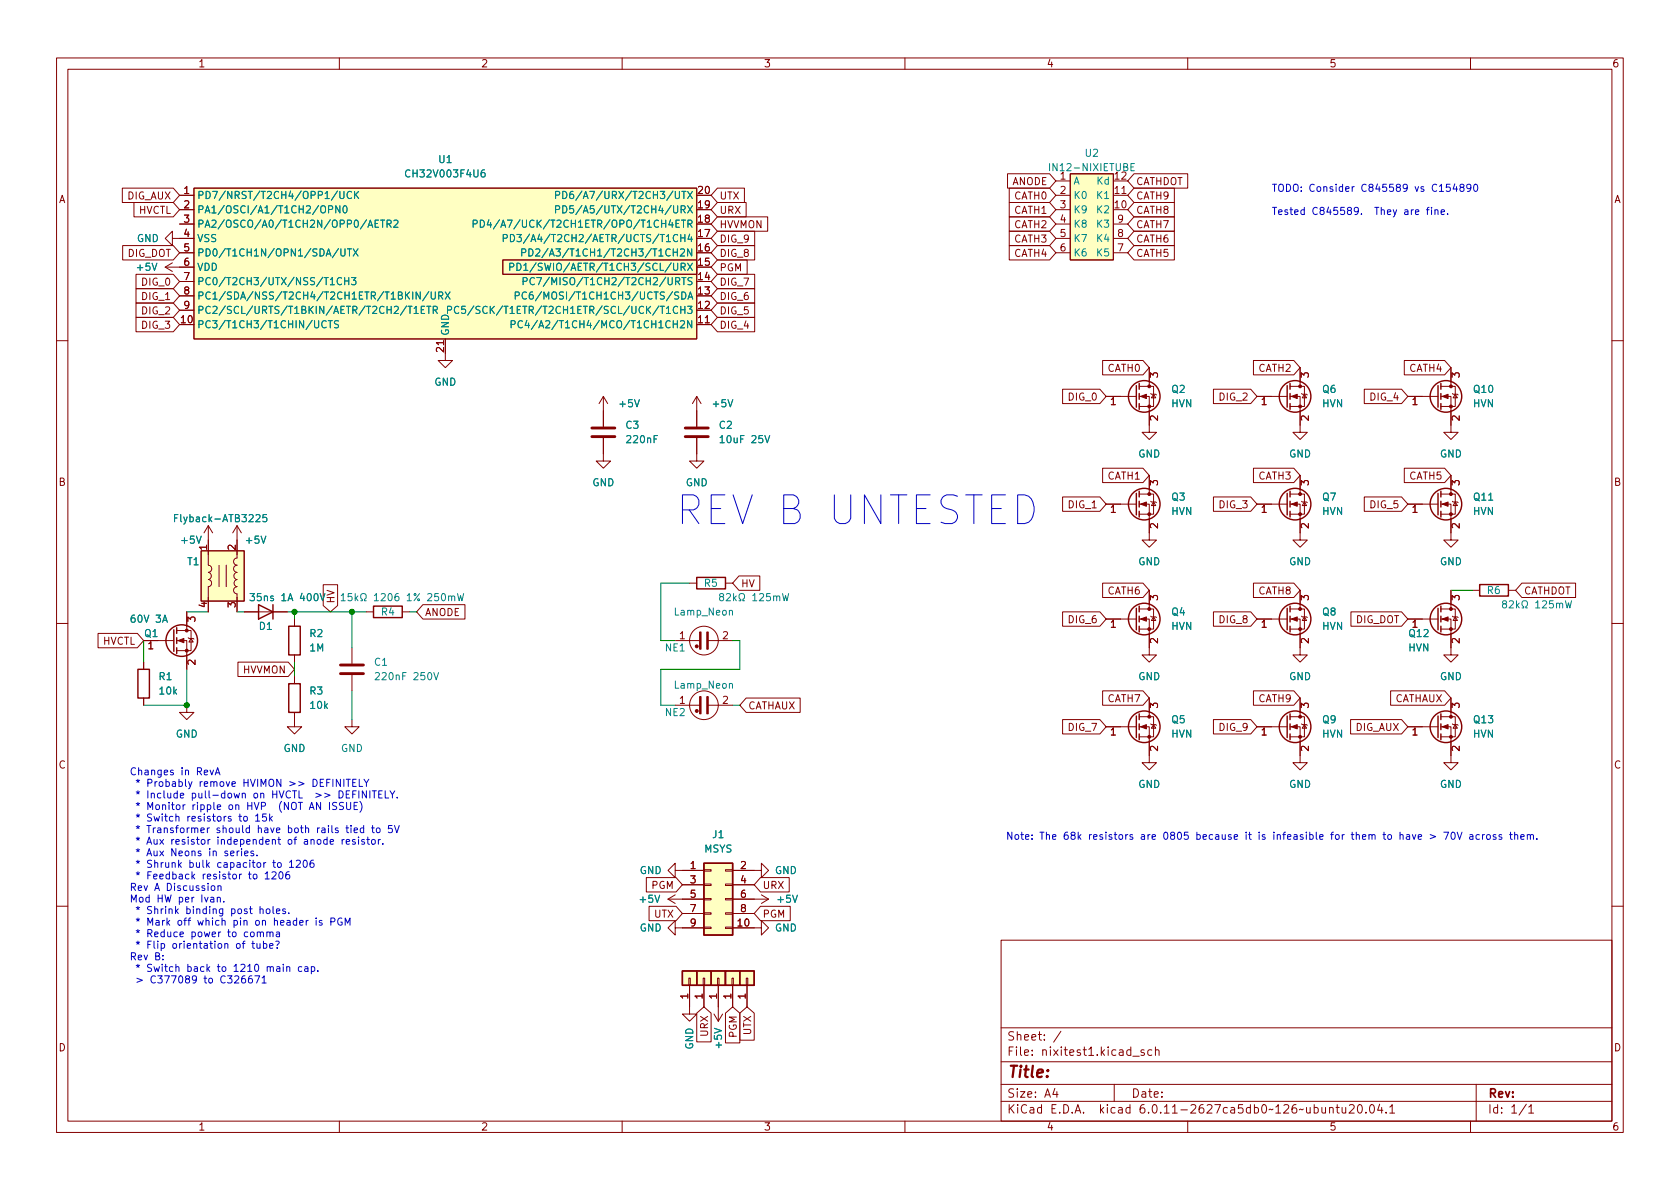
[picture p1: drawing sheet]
<svg xmlns="http://www.w3.org/2000/svg" width="297mm" height="210mm" viewBox="0 0 297 210" stroke-linecap="round" stroke-linejoin="round" font-family="sans-serif">
<g fill="none" stroke="#840000" stroke-width=".18">
<path d="M10 10.2h277v190.1h-277zM12 12.2h273v186.1h-273zM60 10.2v2M110 10.2v2M160 10.2v2M210 10.2v2M260 10.2v2M21.6 33.3h9l1.1 1.2-1.1 1.3h-9zM23.7 35.8h6.9l1.1 1.3-1.1 1.2h-6.9zM31.7 34.5h2.6M31.7 39.6h2.6M31.7 37.1h2.6"/>
<path d="M34.3 33.3h88.9v26.6h-88.9zM123.2 34.5h2.5M123.2 39.6h2.5M123.2 37.1h2.5M126.8 33.3h4.8v2.5h-4.8l-1.1-1.3zM126.8 38.3h8.9v2.6h-8.9l-1.1-1.3zM126.8 35.8h5.1v2.5h-5.1l-1.1-1.2zM178.1 30.7h7.5l1.1 1.3-1.1 1.3h-7.5zM178.4 38.3h7.2l1.1 1.3-1.1 1.3h-7.2zM178.4 35.8h7.2l1.1 1.3-1.1 1.2h-7.2zM178.4 33.3h7.2l1.1 1.2-1.1 1.3h-7.2zM186.7 34.5h2.5"/>
<path d="M186.7 39.6h2.5M186.7 37.1h2.5M186.7 32h2.5M189.2 30.7h7.6v15.3h-7.6zM196.8 34.5h2.6M196.8 39.6h2.6M196.8 37.1h2.6M196.8 32h2.6M198.4 34.2h.7M200.5 35.8h7.1v2.5h-7.1l-1.1-1.2zM200.5 38.3h7.1v2.6h-7.1l-1.1-1.3zM200.5 30.7h9.5v2.6h-9.5l-1.1-1.3z"/>
<path d="M200.5 33.3h7.1v2.5h-7.1l-1.1-1.3zM21.7 43.4h8.9l1.1 1.3-1.1 1.3h-8.9zM24 56.1h6.6l1.1 1.3-1.1 1.3h-6.6zM24 51h6.6l1.1 1.3-1.1 1.3h-6.6zM24 53.6h6.6l1.1 1.3-1.1 1.2h-6.6zM24 48.5h6.6l1.1 1.3-1.1 1.2h-6.6zM29.2 47.2h5.1M29.2 47.2l1.3 .8M30.5 42.2v-1.3l-1.3 1.3 1.3 1.2v-1.2h3.8M30.5 46.5l-1.3 .7M31.7 57.4h2.6M31.7 54.9h2.6"/>
<path d="M31.7 52.3h2.6M31.7 49.8h2.6M31.7 44.7h2.6M78.7 59.9v3.8h1.3l-1.3 1.3-1.2-1.3h1.2M88.9 46h34.3v2.5h-34.3zM123.2 57.4h2.5M123.2 54.9h2.5M123.2 52.3h2.5M123.2 49.8h2.5M123.2 47.2h2.5M123.2 44.7h2.5M123.2 42.2h2.5"/>
<path d="M124.7 57.1h.7M126.8 53.6h6.6v2.5h-6.6l-1.1-1.2zM126.8 46h5.3v2.5h-5.3l-1.1-1.3zM126.8 43.4h6.6v2.6h-6.6l-1.1-1.3zM126.8 51h6.6v2.6h-6.6l-1.1-1.3zM126.8 40.9h6.6v2.5h-6.6l-1.1-1.2zM126.8 56.1h6.6v2.6h-6.6l-1.1-1.3zM126.8 48.5h6.6v2.5h-6.6l-1.1-1.2zM178.4 40.9h7.2l1.1 1.3-1.1 1.2h-7.2zM178.4 43.4h7.2l1.1 1.3-1.1 1.3h-7.2zM186.7 44.7h2.5M186.7 42.2h2.5"/>
<path d="M196.8 44.7h2.6M196.8 42.2h2.6M200.5 43.4h7.1v2.6h-7.1l-1.1-1.3zM200.5 40.9h7.1v2.5h-7.1l-1.1-1.2zM10 60.2h2M78.4 60.2v.8M106.7 77.5v4h1.2l-1.2 1.3-1.3-1.3h1.3M106.7 70.1v5.3M106.7 70.1l-.8 1.3M106.7 70.1l.7 1.3M123.2 77.5v4h1.3l-1.3 1.3-1.3-1.3h1.3M123.2 70.1v5.3"/>
<path d="M123.2 70.1l-.8 1.3M123.2 70.1l.8 1.3M187.9 68.8h6.6l1.1 1.3-1.1 1.3h-6.6zM195 63.7h7.1l1.1 1.3-1.1 1.3h-7.1zM195.6 70.1h5.3M196.5 70.7l.3-.4v1.3M201.4 70.1h1.8v6.3h1.3l-1.3 1.3-1.3-1.3h1.3M201.4 68.3h2.6v3.6h-2.6M203.2 65v3.3M203.4 66.7v-.8l.5 .4 .1-.3h.5l.2 .2-.2 .5M203.5 69.6l.1 .1h.7l.2 .1M204 69.7l.3 .7h-.7z"/>
<path d="M204.7 73.5v.8l-.9-.8-.4 .3 .1 .5M214.5 68.8h6.6l1.1 1.3-1.1 1.3h-6.6zM221.6 63.7h7.2l1.1 1.3-1.1 1.3h-7.2zM222.2 70.1h5.4M223.2 70.7l.3-.4v1.3M228.1 70.1h1.8v6.3h1.2l-1.2 1.3-1.3-1.3h1.3M228.1 68.3h2.5v3.6h-2.5M229.9 65v3.3M230.1 66.7v-.8l.4 .4 .2-.3h.5l.1 .2-.1 .5M230.1 69.6l.2 .1h.7l.1 .1M230.6 69.7l.4 .7h-.7zM231.3 73.5v.8l-.9-.8-.3 .3 .1 .5"/>
<path d="M241.2 68.8h6.6l1.1 1.3-1.1 1.3h-6.6zM248.3 63.7h7.1l1.1 1.3-1.1 1.3h-7.1zM248.9 70.1h5.4M249.8 70.7l.4-.4v1.3M254.8 70.1h1.7v6.3h1.3l-1.3 1.3-1.2-1.3h1.2M254.8 68.3h2.5v3.6h-2.5M256.5 65v3.3M256.7 66.7v-.8l.5 .4 .1-.3h.6l.1 .2-.1 .5M256.8 69.6l.1 .1h.8l.1 .1M257.3 69.7l.4 .7h-.8zM258 73.5v.8l-.9-.8-.4 .3 .2 .5M285 60.2h2"/>
<path d="M35.6 97.4h7.6v8.9h-7.6zM36.8 93v6.9a.64 .64 0 0 1 .6 .7 .64 .64 0 0 1-.6 .6 .64 .64 0 0 1 .6 .6 .64 .64 0 0 1-.6 .7 .64 .64 0 0 1 .6 .6 .64 .64 0 0 1-.6 .7v4.4M36.8 93l-.7 1.2M36.8 93l.8 1.2M38.7 99.9v3.9M40 99.9v3.9M41.9 93v5.7a.64 .64 0 0 0-.6 .6 .64 .64 0 0 0 .6 .6 .64 .64 0 0 0-.6 .7 .64 .64 0 0 0 .6 .6 .64 .64 0 0 0-.6 .6 .64 .64 0 0 0 .6 .7 .65 .65 0 0 0-.5 .6 .65 .65 0 0 0 .5 .7 .64 .64 0 0 0-.6 .6 .64 .64 0 0 0 .6 .6v3.2M41.9 93l-.8 1.2M41.9 93l.8 1.2M187.9 87.9h6.6l1.1 1.2-1.1 1.3h-6.6zM195 82.8h7.1l1.1 1.3-1.1 1.2h-7.1zM195.6 89.1h5.3"/>
<path d="M196.5 89.7l.3-.4v1.3M201.4 89.1h1.8v6.4h1.3l-1.3 1.3-1.3-1.3h1.3M201.4 87.4h2.6v3.5h-2.6M203.2 84.1v3.3M203.4 85.8v-.8l.5 .4 .1-.4h.5l.2 .2-.2 .6M203.5 88.6l.1 .2h.7l.2 .1M204 88.8l.3 .6h-.7zM204.7 92.6v.8l-.9-.8-.4 .2 .1 .5M214.5 87.9h6.6l1.1 1.2-1.1 1.3h-6.6zM221.6 82.8h7.2l1.1 1.3-1.1 1.2h-7.2zM222.2 89.1h5.4M223.2 89.7l.3-.4v1.3"/>
<path d="M228.1 89.1h1.8v6.4h1.2l-1.2 1.3-1.3-1.3h1.3M228.1 87.4h2.5v3.5h-2.5M229.9 84.1v3.3M230.1 85.8v-.8l.4 .4 .2-.4h.5l.1 .2-.1 .6M230.1 88.6l.2 .2h.7l.1 .1M230.6 88.8l.4 .6h-.7zM231.3 92.6v.8l-.9-.8-.3 .2 .1 .5M241.2 87.9h6.6l1.1 1.2-1.1 1.3h-6.6zM248.3 82.8h7.1l1.1 1.3-1.1 1.2h-7.1zM248.9 89.1h5.4M249.8 89.7l.4-.4v1.3M254.8 89.1h1.7v6.4h1.3l-1.3 1.3-1.2-1.3h1.2"/>
<path d="M254.8 87.4h2.5v3.5h-2.5M256.5 84.1v3.3M256.7 85.8v-.8l.5 .4 .1-.4h.6l.1 .2-.1 .6M256.8 88.6l.1 .2h.8l.1 .1M257.3 88.8l.4 .6h-.8zM258 92.6v.8l-.9-.8-.4 .2 .2 .5M10 110.2h2M17.3 112h7l1.1 1.3-1.1 1.2h-7zM25.4 117.1v1.3M26.3 113.8l.4-.3v1.2M27.9 113.3h2.8M31.2 113.3h1.8v5.1"/>
<path d="M31.2 111.5h2.6v3.6h-2.6M33 108.2v3.3M33.2 109.9v-.8l.5 .4 .1-.3h.6l.1 .1-.1 .6M33.3 112.8l.1 .1h.8l.1 .1M33.8 112.9l.4 .6h-.8zM34.5 116.7v.8l-.9-.8-.4 .3 .1 .5M42.1 117.1h8.9l1.1 1.3-1.1 1.2h-8.9zM43.2 108.2h7.6M52.1 109.5v1.2M52.1 115.8v1.3M52.1 119.6v1.3M57.1 103.4h2.6v3.7l-1.3 1.1-1.3-1.1z"/>
<path d="M62.2 114.5v2.8M62.2 119.4v2.8M64.8 108.2h1.2M71.1 108.2h1.3M74.8 106.9h7.4v2.6h-7.4l-1.1-1.3zM119.4 113.3h4.3M121.9 103.1h1.3M125.2 113.3h4.3M128.3 103.1h1.2M130.7 101.8h3.6v2.6h-3.6l-1.2-1.3zM187.9 108.2h6.6l1.1 1.3-1.1 1.2h-6.6zM195 103.1h7.1l1.1 1.3-1.1 1.3h-7.1z"/>
<path d="M195.6 109.5h5.3M196.5 110l.3-.3v1.2M201.4 109.5h1.8v6.3h1.3l-1.3 1.3-1.3-1.3h1.3M201.4 107.7h2.6v3.5h-2.6M203.2 104.4v3.3M203.4 106.1v-.8l.5 .4 .1-.3h.5l.2 .1-.2 .6M203.5 109l.1 .1h.7l.2 .1M204 109.1l.3 .6h-.7zM204.7 112.9v.8l-.9-.8-.4 .3 .1 .4M214.5 108.2h6.6l1.1 1.3-1.1 1.2h-6.6zM221.6 103.1h7.2l1.1 1.3-1.1 1.3h-7.2zM222.2 109.5h5.4"/>
<path d="M223.2 110l.3-.3v1.2M228.1 109.5h1.8v6.3h1.2l-1.2 1.3-1.3-1.3h1.3M228.1 107.7h2.5v3.5h-2.5M229.9 104.4v3.3M230.1 106.1v-.8l.4 .4 .2-.3h.5l.1 .1-.1 .6M230.1 109l.2 .1h.7l.1 .1M230.6 109.1l.4 .6h-.7zM231.3 112.9v.8l-.9-.8-.3 .3 .1 .4M238.9 108.2h8.9l1.1 1.3-1.1 1.2h-8.9zM248.9 109.5h5.4M249.8 110l.4-.3v1.2M254.8 109.5h1.7v6.3h1.3l-1.3 1.3-1.2-1.3h1.2"/>
<path d="M254.8 107.7h2.5v3.5h-2.5M256.5 104.4v3.3M256.7 106.1v-.8l.5 .4 .1-.3h.6l.1 .1-.1 .6M256.8 109l.1 .1h.8l.1 .1M257.3 109.1l.4 .6h-.8zM258 112.9v.8l-.9-.8-.4 .3 .2 .4M260.3 104.4h1.3M266.7 104.4h1.3M269.1 103.1h9.5v2.6h-9.5l-1.1-1.3zM285 110.2h2M25.4 123.4v1.3M33 124.7v1.3h1.3l-1.3 1.2-1.3-1.2h1.3"/>
<path d="M52.1 126v2.5h1.2l-1.2 1.3-1.3-1.3h1.3M62.2 127.2v1.3h1.3l-1.3 1.3-1.2-1.3h1.2M119.4 124.7h4.3M125.2 124.7h4.3M131.9 123.4h9.6v2.6h-9.6l-1.1-1.3zM187.9 127.2h6.6l1.1 1.3-1.1 1.3h-6.6zM195 122.2h7.1l1.1 1.2-1.1 1.3h-7.1zM195.6 128.5h5.3M196.5 129.1l.3-.4v1.3M201.4 128.5h1.8v6.4h1.3l-1.3 1.2-1.3-1.2h1.3M201.4 126.7h2.6v3.6h-2.6M203.2 123.4v3.3"/>
<path d="M203.4 125.1v-.8l.5 .5 .1-.4h.5l.2 .2-.2 .5M203.5 128l.1 .1h.7l.2 .2M204 128.1l.3 .7h-.7zM204.7 132v.8l-.9-.8-.4 .2 .1 .5M214.5 127.2h6.6l1.1 1.3-1.1 1.3h-6.6zM221.6 122.2h7.2l1.1 1.2-1.1 1.3h-7.2zM222.2 128.5h5.4M223.2 129.1l.3-.4v1.3M228.1 128.5h1.8v6.4h1.2l-1.2 1.2-1.3-1.2h1.3M228.1 126.7h2.5v3.6h-2.5M229.9 123.4v3.3M230.1 125.1v-.8l.4 .5 .2-.4h.5l.1 .2-.1 .5"/>
<path d="M230.1 128l.2 .1h.7l.1 .2M230.6 128.1l.4 .7h-.7zM231.3 132v.8l-.9-.8-.3 .2 .1 .5M238.8 127.2h9l1.1 1.3-1.1 1.3h-9zM245.9 122.2h9.5l1.1 1.2-1.1 1.3h-9.5zM248.9 128.5h5.4M249.8 129.1l.4-.4v1.3M254.8 128.5h1.7v6.4h1.3l-1.3 1.2-1.2-1.2h1.2M254.8 126.7h2.5v3.6h-2.5M256.5 123.4v3.3M256.7 125.1v-.8l.5 .5 .1-.4h.6l.1 .2-.1 .5M256.8 128l.1 .1h.8l.1 .2"/>
<path d="M257.3 128.1l.4 .7h-.8zM258 132v.8l-.9-.8-.4 .2 .2 .5M114.3 155.2h5.2l1.1 1.3-1.1 1.2h-5.2zM118.1 159h6.4M118.1 159l1.3 .8M119.4 153.9v-1.3l-1.3 1.3 1.3 1.3v-1.3h5.1M119.4 158.2l-1.3 .8M120.6 156.5h3.9M124.5 158.9h1.2v.2h-1.2zM124.5 156.3h1.2v.3h-1.2zM124.5 153.8h1.2v.2h-1.2zM128.3 158.9h1.2v.2h-1.2z"/>
<path d="M128.3 156.3h1.2v.3h-1.2zM128.3 153.8h1.2v.2h-1.2zM129.5 153.9h5.1v-1.3l1.3 1.3-1.3 1.3v-1.3M129.5 159h6.4M129.5 156.5h3.8M134.5 155.2h5v2.5h-5l-1.2-1.2zM134.6 158.2l1.3 .8M135.9 159l-1.3 .8M10 160.2h2M114.8 160.3h4.7l1.1 1.2-1.1 1.3h-4.7zM119.4 164.1v-1.3l-1.3 1.3 1.3 1.2v-1.2h5.1M120.6 161.5h3.9"/>
<path d="M121.8 173h.2v1.2h-.2zM121.9 174.2v5.1h1.3l-1.3 1.3-1.3-1.3h1.3M123.2 179.2l1.3-1.2 1.2 1.2v5h-2.5zM124.3 173h.3v1.2h-.3zM124.5 164h1.2v.2h-1.2zM124.5 161.4h1.2v.3h-1.2zM124.5 174.2v3.8M126.2 179.3l.8 1.3M126.9 173h.2v1.2h-.2zM127 174.2v6.4M127.8 179.3l-.8 1.3M128.3 179.2l1.2-1.2 1.3 1.2v5.2h-2.5z"/>
<path d="M128.3 164h1.2v.2h-1.2zM128.3 161.4h1.2v.3h-1.2zM129.4 173h.3v1.2h-.3zM129.5 164.1h5.1v-1.3l1.3 1.3-1.3 1.2v-1.2M129.5 174.2v3.8M129.5 161.5h3.8M130.8 179.2l1.3-1.2 1.3 1.2v4.7h-2.6zM132 173h.2v1.2h-.2zM132.1 174.2v3.8M134.5 160.3h5.2v2.5h-5.2l-1.2-1.3zM177 166.3h108v32h-108zM285 160.2h2"/>
<path d="M60 198.3v2M110 198.3v2M160 198.3v2M177 194.8h108M177 191.8h108M177 187.8h108M177 181.8h108M182.5 186.5v.1M182.5 185.7v.1M184.6 183.8v.1M184.6 183v.1M187.6 182.4l-1.3 1.9"/>
<path d="M197 191.8v3M203.6 185.7l-.4-.1-.3 .3v.4l.2 .3h.5M204.3 185.8l.2-.2 .4 .1v.9M204.3 185.1v1.5M210 198.3v2M238.6 195.5l.5-.2 .3 .2v.3l-.9 1h.9M240.2 195.4l.2-.1a.81 .81 0 0 1 .5 .7 .81 .81 0 0 1-.3 .8h-.1a.81 .81 0 0 1-.6-.6 .81 .81 0 0 1 .3-.8zM241.5 196.7v.1M242.4 195.4l.1-.1a.81 .81 0 0 1 .6 .7 .81 .81 0 0 1-.3 .8h-.2a.81 .81 0 0 1-.5-.6 .81 .81 0 0 1 .3-.8zM243.9 195.3l-.3 1h.9M244.3 195.8v1M245.1 196.7v.1"/>
<path d="M245.7 195.8l.4-.5v1.5M245.7 196.8h.9M260 198.3v2M261 191.8v6.5M270.3 195.8l.4-.5v1.5M270.3 196.8h.9"/>
<circle cx="124.5" cy="113.3" r="2.54"/>
<circle cx="124.5" cy="124.7" r="2.54"/>
</g>
<g fill="none" stroke="#008484" stroke-width=".18">
<path d="M58.1 37h.6l.1-.2v-.3l-.7-.1v1.3M60.1 33.8v1.1l.2 .2h.4l.1-.2v-1.1M60.1 36.4v1.3l-.7-1.3v1.3M60.8 36.5l.1-.1a.68 .68 0 0 1 .5 .6 .68 .68 0 0 1-.5 .7l-.1-.2-.2-.3zM62.1 34a.6 .6 0 0 0-.8 .4 .6 .6 0 0 0 .6 .7l.2-.1M62.7 33.8v1.3M62.9 34.4l.5 .7M63.4 33.8l-.7 .8M66.3 39.5h.4M66.9 38.9h-.6v1.3h.6M67.3 38.9h.7M67.7 38.9v1.3"/>
<path d="M68.4 39.6l.6-.1 .2-.2-.1-.3-.7-.1v1.3M68.7 39.6l.5 .6M69.6 39l.5-.1 .3 .4-.8 .9h.8M85.7 30l-.4 .1a.86 .86 0 0 0 0 1.2l.4-.1 .1-.4-.3-.3-.3 .1-.1 .2M118.6 38.9l-.3 .9h.7M118.9 39.3v.9M119 33.8l-1.1 1.6M119.1 36.4v1l.2 .3 .4-.1 .1-.2v-1M119.4 33.8v1.1l.2 .2h.4l.1-.2v-1.1M119.5 39.5h.4M120.1 38.9h-.6v1.3h.6M120.4 37h.6l.2-.2-.1-.3-.7-.1v1.3"/>
<path d="M120.5 38.9h.7M120.5 33.8h.8M120.7 37l.5 .7M120.9 38.9v1.3M120.9 33.8v1.3M121.6 36.4l.8 1.3M121.6 33.8l.8 1.3M121.6 39.6l.6-.1 .2-.2-.1-.3-.7-.1v1.3M121.9 39.6l.5 .6M122.4 36.4l-.8 1.3M122.4 33.8l-.8 1.3M198.7 29.5h.5l.2-.2-.1-.3-.6-.1v1.3h.5l.2-.1v-.3l-.3-.3"/>
<path d="M200 29.5h.4M200.6 28.9h-.6v1.3h.6M26.9 46.5l.4 1.3 .4-1.3M57.7 56.8a.6 .6 0 0 0-.9 .4 .6 .6 0 0 0 .6 .8l.3-.1M58 56.7h.8M58.4 56.7v1.3M59.9 56.8l-.5-.1-.2 .1v.4l.5 .2 .2 .3-.3 .3-.5-.1M59.9 43.9l-1.1 1.7M60.3 44v1l.2 .3 .4-.1 .1-.2v-1M60.4 49.2a.6 .6 0 0 0-.8 .4 .6 .6 0 0 0 .6 .8l.2-.2M60.9 49.1v1.3M60.9 49.7h.8"/>
<path d="M61.4 44h.7M61.7 49.1v1.3M61.8 44v1.3M62.1 49.1h.8l-.4 .5 .4 .1v.5l-.2 .2-.6-.2M62.5 44l.8 1.3M63.3 44l-.8 1.3M65.1 40.2l.4-1.3 .4 1.3M72.1 54.2h.8M72.5 54.2v1.2M73.2 54.5l.4-.3v1.2M73.2 55.4h.7M74.3 51.6v1.3l-.7-1.3v1.3"/>
<path d="M74.5 54.8h.4M75.1 54.2h-.6v1.2h.6M75.5 54.2h.7M75.8 51.6l-1.1 1.6M75.8 54.2v1.2M76.2 51.6v1.1l.3 .2 .3-.1 .2-.1v-1.1M76.6 54.8h.6l.1-.2v-.3l-.7-.1v1.2M76.9 54.8l.4 .6M77.6 52.3l.6-.1 .1-.2-.1-.3-.6-.1v1.3M77.9 52.3l.4 .6M78.7 51.6l.9 1.3M79.6 51.6l-.9 1.3"/>
<path d="M116.7 54.2h.8M117.1 54.2v1.2M117.8 54.5l.4-.3v1.2M117.8 41.8l.4-.3v1.2M117.8 55.4h.8M117.8 42.7h.8M118.1 49.1v1l.3 .3 .3-.1 .2-.2v-1M118.5 56.8a.6 .6 0 0 0-.8 .4 .6 .6 0 0 0 .6 .8l.2-.1M118.5 44.1a.6 .6 0 0 0-.8 .4 .6 .6 0 0 0 .6 .8l.2-.1M118.7 46.5l-1.1 1.6M118.9 51.6l-1.1 1.6M119 44v1.3"/>
<path d="M119 56.7v1.3M119 57.3h.8M119 44.6h.8M119.1 46.5v1.1l.2 .2h.4l.1-.2v-1.1M119.5 49.7h.6l.1-.2-.1-.3-.6-.1v1.3M119.8 44v1.3M119.8 56.7v1.3M119.8 49.7l.4 .7M119.8 54.3a.6 .6 0 0 0-.8 .4 .6 .6 0 0 0 .6 .7l.2-.1M119.8 41.6a.6 .6 0 0 0-.8 .4 .6 .6 0 0 0 .6 .7l.2-.1M120 51.7l-.5-.1-.2 .1v.4l.6 .2 .1 .4-.2 .2-.5-.1M120.3 56.8l.5-.1 .2 .4-.8 .9h.8"/>
<path d="M120.3 44.1l.5-.1 .2 .4-.8 .9h.8M120.4 41.5v1.2M120.4 54.2v1.2M120.4 54.8h.7M120.4 42.1h.7M120.4 47.2l.6-.1 .2-.1-.1-.3-.7-.2v1.3M120.5 51.6a.64 .64 0 0 1 .8 .7 .64 .64 0 0 1-.8 .6zM120.5 49.1h.8M120.7 47.2l.5 .6M120.9 49.1v1.3M121.1 41.5v1.2M121.1 54.2v1.2"/>
<path d="M121.6 54.2h.8l-.5 .4 .4 .2v.5l-.2 .1-.5-.1M121.6 46.5l.8 1.3M121.6 52.9l.5-1.3 .4 1.3M121.8 52.5h.6M121.9 41.4l-.3 .9h.8M122.2 41.9v.8M122.3 56.7v1.3l-.7-1.3v1.3M122.3 44v1.3l-.7-1.3v1.3M122.4 49.1h-.5l-.2 .1v.4l.5 .2 .2 .3-.3 .3-.5-.1M122.4 46.5l-.8 1.3M112.2 70.7l.4 1.2 .4-1.2M116.3 77h-.7v1.3"/>
<path d="M128.7 70.7l.4 1.2 .5-1.2M34.7 94.8l.5 1.3 .4-1.3M45.3 91.1l.4-.1 .3 .4-.8 .9h.8M46.2 94.8l.4 1.3 .4-1.3M47.1 91h-.6v.6l.1-.1h.5l.1 .2-.1 .4-.2 .2-.4-.2M48.3 105.4h-.3l-.2 .2 .1 .1 .4 .2v.3h-.5M60.3 105.3l.4-.3v1.2M60.3 106.2h.8M62.2 105h-.6l-.1 .6 .2-.2 .4 .1 .2 .2-.1 .4-.2 .1-.5-.1M62.8 105v1.2M62.9 105.7l.4 .5M63.3 105.4l-.5 .5"/>
<path d="M63.8 106.2h.3v-.2a.54 .54 0 0 1-.3-.7 .54 .54 0 0 1 .8-.3 .58 .58 0 0 1-.2 1v.2h.3M70.4 105h-.3a.86 .86 0 0 0 0 1.2l.4-.1v-.4l-.2-.3h-.2l-.3 .3M71.8 118.9h-.6v1.3M127.5 105.5l-.3-.2 .1-.2 .2-.1h.3l.1 .2v.2l-.6 .2-.1 .1v.3l.3 .2h.3l.1-.2v-.3l-.2-.2M128.4 105.1l.5-.1 .3 .3-.8 .9h.8M129 108l.1-.1 .3 .1 .1 .8M129.7 105v1.2M129.8 105.7l.4 .5M130.2 105.4l-.5 .5M130.7 106.2h.3v-.2a.54 .54 0 0 1-.3-.7 .54 .54 0 0 1 .8-.3 .58 .58 0 0 1-.2 1v.2h.3M265.9 106.8l-.2-.3v-.1l.2-.2 .4 .1v.4l-.5 .1-.1 .2v.3l.2 .2 .4-.1 .1-.1-.1-.4-.2-.1M266.9 106.4l.4-.2 .3 .4-.8 .9h.8"/>
<path d="M268.1 106.2v1.3M268.3 107l.3 .5M268.6 106.7l-.5 .4M269.1 107.5h.3v-.2a.54 .54 0 0 1-.3-.8 .54 .54 0 0 1 .8-.2 .58 .58 0 0 1-.1 1v.2h.3M129 121l.1-.1h.3l.1 .8M115.8 158.3l.4 1.3 .4-1.3M140.1 158.3l.5 1.3 .4-1.3M126.3 181.8l1.3 .5-1.3 .4"/>
</g>
<g fill="none" stroke="#840000" stroke-width=".25">
<path d="M200.9 68.2v3.8M201.4 67.8v1M201.4 69.6v1M201.4 71.4v1M227.6 68.2v3.8M228.1 67.8v1M228.1 69.6v1M228.1 71.4v1M254.3 68.2v3.8M254.8 67.8v1M254.8 69.6v1M254.8 71.4v1"/>
<path d="M200.9 87.2v3.9M201.4 86.9v1M201.4 88.6v1.1M201.4 90.4v1M227.6 87.2v3.9M228.1 86.9v1M228.1 88.6v1.1M228.1 90.4v1M254.3 87.2v3.9M254.8 86.9v1M254.8 88.6v1.1M254.8 90.4v1"/>
<path d="M24.4 118.4h2v5h-2zM30.7 111.4v3.8M31.2 111v1M31.2 112.8v1M31.2 114.5v1.1M45.7 106.9l2.6 1.3-2.6 1.3zM48.3 106.9v2.6M51.1 110.7h2v5.1h-2zM66 107.2h5.1v2h-5.1zM123.2 102.1h5.1v2h-5.1zM200.9 107.6v3.8M201.4 107.2v1"/>
<path d="M201.4 109v1M201.4 110.7v1.1M227.6 107.6v3.8M228.1 107.2v1M228.1 109v1M228.1 110.7v1.1M254.3 107.6v3.8M254.8 107.2v1M254.8 109v1M254.8 110.7v1.1M261.6 103.4h5.1v2h-5.1zM51.1 120.9h2v5.1h-2z"/>
<path d="M200.9 126.6v3.8M201.4 126.2v1M201.4 128v1M201.4 129.8v1M227.6 126.6v3.8M228.1 126.2v1M228.1 128v1M228.1 129.8v1M254.3 126.6v3.8M254.8 126.2v1M254.8 128v1M254.8 129.8v1"/>
<path d="M124.5 152.6h5v12.7h-5zM120.6 171.7h2.6v2.5h-2.6zM123.2 171.7h2.5v2.5h-2.5zM125.7 171.7h2.6v2.5h-2.6zM128.3 171.7h2.5v2.5h-2.5zM130.8 171.7h2.5v2.5h-2.5z"/>
<circle cx="202.3" cy="70.1" r="2.79"/>
<circle cx="229" cy="70.1" r="2.79"/>
<circle cx="255.7" cy="70.1" r="2.79"/>
<circle cx="202.3" cy="89.1" r="2.79"/>
<circle cx="229" cy="89.1" r="2.79"/>
<circle cx="255.7" cy="89.1" r="2.79"/>
<circle cx="32.1" cy="113.3" r="2.79"/>
<circle cx="202.3" cy="109.5" r="2.79"/>
<circle cx="229" cy="109.5" r="2.79"/>
<circle cx="255.7" cy="109.5" r="2.79"/>
<circle cx="202.3" cy="128.5" r="2.79"/>
<circle cx="229" cy="128.5" r="2.79"/>
<circle cx="255.7" cy="128.5" r="2.79"/>
</g>
<g fill="#840000" stroke="#840000" stroke-width=".18">
<path d="M201.7 109.5l1-.4v.7z"/>
<path d="M123.7 111.8h.3v3h-.3z"/>
<path d="M125 111.8h.2v3h-.2z"/>
<path d="M123.7 123.2h.3v3h-.3z"/>
<path d="M125 123.2h.2v3h-.2z"/>
<path d="M228.3 128.5l1.1-.4v.8z"/>
<path d="M228.3 89.1l1.1-.3v.7z"/>
<path d="M228.3 70.1l1.1-.4v.8z"/>
<path d="M255 128.5l1-.4v.8z"/>
<path d="M255 70.1l1-.4v.8z"/>
<path d="M255 109.5l1-.4v.7z"/>
<path d="M201.7 128.5l1-.4v.8z"/>
<path d="M255 89.1l1-.3v.7z"/>
<path d="M228.3 109.5l1.1-.4v.7z"/>
<path d="M201.7 70.1l1-.4v.8z"/>
<path d="M201.7 89.1l1-.3v.7z"/>
<path d="M31.5 113.3l1-.4v.8z"/>
<circle cx="203.2" cy="111.2" r=".25"/>
<circle cx="203.2" cy="107.7" r=".25"/>
<circle cx="123.2" cy="114.3" r=".25"/>
<circle cx="123.2" cy="125.7" r=".25"/>
<circle cx="229.9" cy="130.3" r=".25"/>
<circle cx="229.9" cy="126.7" r=".25"/>
<circle cx="229.9" cy="90.9" r=".25"/>
<circle cx="229.9" cy="87.4" r=".25"/>
<circle cx="229.9" cy="71.9" r=".25"/>
<circle cx="229.9" cy="68.3" r=".25"/>
<circle cx="256.5" cy="130.3" r=".25"/>
<circle cx="256.5" cy="126.7" r=".25"/>
<circle cx="256.5" cy="71.9" r=".25"/>
<circle cx="256.5" cy="68.3" r=".25"/>
<circle cx="256.5" cy="111.2" r=".25"/>
<circle cx="256.5" cy="107.7" r=".25"/>
<circle cx="203.2" cy="130.3" r=".25"/>
<circle cx="203.2" cy="126.7" r=".25"/>
<circle cx="256.5" cy="90.9" r=".25"/>
<circle cx="256.5" cy="87.4" r=".25"/>
<circle cx="229.9" cy="111.2" r=".25"/>
<circle cx="229.9" cy="107.7" r=".25"/>
<circle cx="203.2" cy="71.9" r=".25"/>
<circle cx="203.2" cy="68.3" r=".25"/>
<circle cx="203.2" cy="90.9" r=".25"/>
<circle cx="203.2" cy="87.4" r=".25"/>
<circle cx="33" cy="115.1" r=".25"/>
<circle cx="33" cy="111.5" r=".25"/>
</g>
<g fill="#ffffc2" stroke="#ffffc2" stroke-width=".18">
<path d="M125.7 171.7h2.6v2.5h-2.6z"/>
<path d="M128.3 171.7h2.5v2.5h-2.5z"/>
<path d="M123.2 171.7h2.5v2.5h-2.5z"/>
<path d="M120.6 171.7h2.6v2.5h-2.6z"/>
<path d="M130.8 171.7h2.5v2.5h-2.5z"/>
<path d="M124.5 152.6h5v12.7h-5z"/>
<path d="M34.3 33.3h88.9v26.6h-88.9z"/>
<path d="M88.9 46h34.3v2.5h-34.3z"/>
<path d="M35.6 97.4h7.6v8.9h-7.6z"/>
<path d="M189.2 30.7h7.6v15.3h-7.6z"/>
</g>
<path d="M104.6 77.2h4.1M104.6 75.7h4.1M121.2 77.2h4M121.2 75.7h4M60.2 119.1h4.1M60.2 117.6h4.1" fill="none" stroke="#840000" stroke-width=".51"/>
<g fill="none" stroke="#0000c2" stroke-width=".18">
<path d="M239.4 33l-.3 .2M240.2 37.2l-.3 .3h-.2l-.3-.3 .2-.5h.3l.2 .1a.84 .84 0 0 1-.3 1.1h-.2M240.7 37.8v.1M248.8 33.1l-.2 .3h-.3l-.2-.3 .1-.5h.4l.2 .1a.84 .84 0 0 1-.3 1.1h-.3M260.7 32.7l.2-.1a.68 .68 0 0 1 .4 .6 .68 .68 0 0 1-.4 .6l-.2-.1-.2-.3zM30.6 136.2h-.3l-.2 .2 .1 .1 .4 .2v.3h-.5M33.9 138.2l-.4 1.2-.2 .1M55.4 137.8a.64 .64 0 0 1 .7 .6 .64 .64 0 0 1-.7 .7zM59.9 139.8a.64 .64 0 0 1 .8 .7 .64 .64 0 0 1-.8 .6zM31.9 140.7l.6-.1-.1-.3h-.3l-.2 .1v.7h.5M32.7 142.3l-.3 .3M36.7 146.4v.8"/>
<path d="M37 146.4l-.3 .2M37.1 148.4l-.3 .3M38.5 156.7l.2-.1 .3 .1 .1 .8M40.8 144.4h-.3l-.1 .1v.2l.4 .1v.3h-.4M41.4 140.3l.2 .8 .3-.6 .2 .6 .2-.8M42.7 154.6l-.4 .2M42.8 140.4l.2-.1h.3l.1 .8M42.8 140.3v.8M45.2 144.3l.4-.4v1.3M45.2 145.2h.7M46.6 152.5v.9M46.9 154.5l.3-.3v1.2"/>
<path d="M46.9 155.4h.7M47 152.5l-.4 .3M49.1 148.4h.5M49.3 148v1.1l.3 .2M49.8 141.7a1.46 1.46 0 0 0 0 1.9M51.2 152.5l.3-.4v1.3M51.2 153.4h.7M54.4 148.7l-.4 .1-.2 .2 .2 .3 .4-.1M54.7 143.2l.4-1.3 .4 1.3M54.8 142.8h.6M55.8 140.3l1 .3-1 .4M56.1 146.4v.8"/>
<path d="M56.5 146.4l-.4 .2M57.4 140.3l1 .3-1 .4M60.5 148.4v.9M60.9 148.4l-.4 .3M61.2 146.4h.4M61.3 146v1.1l.3 .1M65.7 146.4h.5M65.9 146v1.1l.3 .1M66.7 146.5l.3-.1 .2 .2v.4l-.2 .2h-.3l-.2-.2zM69.3 146h-.6v.6l.1-.1h.5l.1 .2-.1 .4-.2 .1-.4-.1M69.7 146l.5 1.2 .4-1.2M182.5 148.3v.1"/>
<path d="M182.5 147.6v.2M200.3 147.6h-.3l-.2 .2v.1l.5 .2v.3h-.5M211.6 147.6h.4l.2 .2-.1 .6h-.5M211.6 147.2v1.2M220.3 147.2v.1M220.3 147.6v.8M222.6 147.2v.1M222.6 147.6v.8M235.3 147.6h.5M235.8 147.2l-.4 .1v1.1M238.9 147.6h.5M239.1 147.2v1l.3 .2"/>
<path d="M244.5 147.6h.5M244.7 147.2v1l.3 .2M245.5 147.6h.3l.2 .2v.4l-.2 .2h-.3l-.1-.2zM249.2 147.9h-.4l-.2 .2 .2 .3h.4M252.9 147.6l.9 .3-.9 .4M256.7 147.3l.2-.1a.68 .68 0 0 1 .4 .6 .68 .68 0 0 1-.4 .6l-.2-.1-.1-.4zM261.6 147.6h-.4l-.2 .2 .1 .6h.5M267.8 147.7l.2-.1h.3v.8M267.8 147.2v1.2M34.7 173.1l-.2 .2h-.4l-.1-.2 .1-.5h.4l.2 .1a.84 .84 0 0 1-.3 1.1h-.3M39.4 160.7v1l-.3 .3-.3-.1M39.4 160.8l-.4-.1-.2 .3 .1 .5h.5"/>
<path d="M39.7 167l.2-.2 .3 .1 .1 .8M39.7 166.8v.9M41.4 170.9l.3-.4v1.3M41.4 171.8h.7M45.3 162.8h.3l.3 .2v.4l-.3 .2-.3-.1-.1-.1zM46.3 173.8h.8M47.2 171.1l.2-.2 .3 .1 .1 .8M47.2 170.9v.9M48.5 162.9l.2-.1h.3l.1 .8M48.5 162.3v1.3M53.4 171l-.4-.1-.2 .3 .1 .5h.5M55.9 162.3v.2"/>
<path d="M55.9 162.8v.8M56.9 162.8h-.3l-.2 .1 .1 .2 .4 .1v.3h-.5M58.5 163l.6-.1 .1-.1v-.3l-.7-.2v1.3"/>
</g>
<g fill="none" stroke="#008400" stroke-width=".18">
<path d="M25.4 113.3v3.8M33 108.2h3.8M33 118.4v6.3h-7.6M41.9 108.2h1.3M50.8 108.2h14M52.1 108.2v1.3M52.1 117.1v2.5M62.2 108.2v6.3M72.4 108.2h1.3M121.9 103.1h-5.1v10.2h2.6M129.5 113.3h1.3v5.1h-14v6.3h2.6M256.5 104.4h3.8"/>
<path d="M62.2 122.2v5M129.5 124.7h1.3"/>
</g>
<g fill="#008400" stroke="#008400" stroke-width=".18">
<circle cx="62.2" cy="108.2" r=".46"/>
<circle cx="33" cy="124.7" r=".46"/>
<circle cx="52.1" cy="108.2" r=".46"/>
</g>
<text font-size="7.1" fill="#0000c2" x="119.4" y="92.8">REV B UNTESTED</text>
<text font-size="2.8" fill="#840000" x="178" y="191.2">Title:</text>
<g font-size="2.1" fill="#840000">
<text x="178" y="184.5">Sheet:</text>
<text x="178" y="187.2">File:</text>
<text x="184.4" y="187.2">nixitest1.kicad_sch</text>
<text x="178" y="197.4">KiCad</text>
<text x="178" y="194.6">Size:</text>
<text x="184.7" y="194.6">A4</text>
<text x="185.7" y="197.4">E.D.A.</text>
<text x="194.6" y="197.4">kicad</text>
<text x="200" y="194.6">Date:</text>
<text x="201.8" y="197.4">6.0.11-2627ca5db0~126~ubuntu20.04.1</text>
<text x="263" y="194.6">Rev:</text>
<text x="263" y="197.4">Id:</text>
<text x="267.1" y="197.4">1/1</text>
</g>
<g font-size="1.8" fill="#840000">
<text x="35" y="12.3">1</text>
<text x="85" y="12.3">2</text>
<text x="135" y="12.3">3</text>
<text x="185" y="12.3">4</text>
<text x="235" y="12.3">5</text>
<text x="285" y="12.3">6</text>
<text x="22.4" y="35.7">DIG_AUX</text>
<text x="32.3" y="34.3">1</text>
<text x="123.2" y="34.3">20</text>
<text x="127.2" y="35.7">UTX</text>
<text x="178.9" y="33.1">ANODE</text>
<text x="179.2" y="35.7">CATH0</text>
<text x="187.3" y="34.3">2</text>
<text x="196.8" y="34.3">11</text>
<text x="196.8" y="31.7">12</text>
<text x="200.8" y="33.1">CATHDOT</text>
<text x="200.8" y="35.7">CATH9</text>
<text x="10.4" y="36.3">A</text>
<text x="24.5" y="38.2">HVCTL</text>
<text x="32.3" y="36.8">2</text>
<text x="32.3" y="39.4">3</text>
<text x="32.3" y="41.9">4</text>
<text x="123.2" y="41.9">17</text>
<text x="123.2" y="39.4">18</text>
<text x="123.2" y="36.8">19</text>
<text x="127.2" y="40.7">HVVMON</text>
<text x="127.2" y="38.2">URX</text>
<text x="179.2" y="40.7">CATH2</text>
<text x="179.2" y="38.2">CATH1</text>
<text x="187.3" y="36.8">3</text>
<text x="187.3" y="39.4">4</text>
<text x="187.3" y="41.9">5</text>
<text x="196.8" y="36.8">10</text>
<text x="197.4" y="41.9">8</text>
<text x="197.4" y="39.4">9</text>
<text x="200.8" y="38.2">CATH8</text>
<text x="200.8" y="40.7">CATH7</text>
<text x="285.4" y="36.3">A</text>
<text x="22.5" y="45.8">DIG_DOT</text>
<text x="32.3" y="44.4">5</text>
<text x="32.3" y="47">6</text>
<text x="123.2" y="47">15</text>
<text x="123.2" y="44.4">16</text>
<text x="127.2" y="45.8">DIG_8</text>
<text x="127.2" y="43.3">DIG_9</text>
<text x="179.2" y="43.3">CATH3</text>
<text x="179.2" y="45.8">CATH4</text>
<text x="187.3" y="44.4">6</text>
<text x="197.4" y="44.4">7</text>
<text x="200.8" y="45.8">CATH5</text>
<text x="200.8" y="43.3">CATH6</text>
<text x="24.8" y="53.4">DIG_1</text>
<text x="24.8" y="50.9">DIG_0</text>
<text x="32.3" y="49.5">7</text>
<text x="32.3" y="52.1">8</text>
<text x="123.2" y="52.1">13</text>
<text x="123.2" y="49.5">14</text>
<text x="127.2" y="48.4">PGM</text>
<text x="127.2" y="53.4">DIG_6</text>
<text x="127.2" y="50.9">DIG_7</text>
<text x="24.8" y="58.5">DIG_3</text>
<text x="24.8" y="56">DIG_2</text>
<text x="31.7" y="57.1">10</text>
<text x="32.3" y="54.6">9</text>
<text x="123.2" y="57.1">11</text>
<text x="123.2" y="54.6">12</text>
<text x="127.2" y="56">DIG_5</text>
<text x="127.2" y="58.5">DIG_4</text>
<text x="78.5" y="62.5" transform="rotate(-90 78.5 62.5)">21</text>
<text x="188.7" y="71.2">DIG_0</text>
<text x="195.8" y="66.1">CATH0</text>
<text x="215.3" y="71.2">DIG_2</text>
<text x="222.4" y="66.1">CATH2</text>
<text x="242" y="71.2">DIG_4</text>
<text x="249.1" y="66.1">CATH4</text>
<text x="196.2" y="72.4">1</text>
<text x="222.8" y="72.4">1</text>
<text x="249.5" y="72.4">1</text>
<text x="10.3" y="86.3">B</text>
<text x="195.8" y="85.2">CATH1</text>
<text x="222.4" y="85.2">CATH3</text>
<text x="249.1" y="85.2">CATH5</text>
<text x="285.3" y="86.3">B</text>
<text x="188.7" y="90.3">DIG_1</text>
<text x="196.2" y="91.4">1</text>
<text x="215.3" y="90.3">DIG_3</text>
<text x="222.8" y="91.4">1</text>
<text x="242" y="90.3">DIG_5</text>
<text x="249.5" y="91.4">1</text>
<text x="36.6" y="97.4" transform="rotate(-90 36.6 97.4)">1</text>
<text x="41.7" y="97.4" transform="rotate(-90 41.7 97.4)">2</text>
<text x="36.6" y="107.6" transform="rotate(-90 36.6 107.6)">4</text>
<text x="41.7" y="107.6" transform="rotate(-90 41.7 107.6)">3</text>
<text x="59.5" y="106.8" transform="rotate(-90 59.5 106.8)">HV</text>
<text x="131" y="104.2">HV</text>
<text x="195.8" y="105.5">CATH6</text>
<text x="222.4" y="105.5">CATH8</text>
<text x="269.4" y="105.5">CATHDOT</text>
<text x="25.4" y="113">Q1</text>
<text x="75.1" y="109.3">ANODE</text>
<text x="120" y="113">1</text>
<text x="127.6" y="113">2</text>
<text x="188.7" y="110.6">DIG_6</text>
<text x="196.2" y="111.8">1</text>
<text x="215.3" y="110.6">DIG_8</text>
<text x="222.8" y="111.8">1</text>
<text x="239.7" y="110.6">DIG_DOT</text>
<text x="249.5" y="111.8">1</text>
<text x="18.1" y="114.4">HVCTL</text>
<text x="26" y="115.6">1</text>
<text x="42.9" y="119.5">HVVMON</text>
<text x="120" y="124.5">1</text>
<text x="127.6" y="124.5">2</text>
<text x="132.2" y="125.8">CATHAUX</text>
<text x="195.8" y="124.6">CATH7</text>
<text x="222.4" y="124.6">CATH9</text>
<text x="246.7" y="124.6">CATHAUX</text>
<text x="188.7" y="129.6">DIG_7</text>
<text x="196.2" y="130.8">1</text>
<text x="215.3" y="129.6">DIG_9</text>
<text x="222.8" y="130.8">1</text>
<text x="239.6" y="129.6">DIG_AUX</text>
<text x="249.5" y="130.8">1</text>
<text x="10.3" y="136.3">C</text>
<text x="285.3" y="136.3">C</text>
<text x="121.9" y="153.7">1</text>
<text x="130.8" y="153.7">2</text>
<text x="115.1" y="157.6">PGM</text>
<text x="121.9" y="156.2">3</text>
<text x="121.9" y="158.7">5</text>
<text x="121.9" y="161.3">7</text>
<text x="130.8" y="156.2">4</text>
<text x="130.8" y="158.7">6</text>
<text x="130.8" y="161.3">8</text>
<text x="134.8" y="157.6">URX</text>
<text x="115.6" y="162.7">UTX</text>
<text x="121.9" y="163.8">9</text>
<text x="130.2" y="163.8">10</text>
<text x="134.8" y="162.7">PGM</text>
<text x="121.7" y="176.8" transform="rotate(-90 121.7 176.8)">1</text>
<text x="124.2" y="176.8" transform="rotate(-90 124.2 176.8)">1</text>
<text x="126.7" y="176.8" transform="rotate(-90 126.7 176.8)">1</text>
<text x="129.3" y="176.8" transform="rotate(-90 129.3 176.8)">1</text>
<text x="131.8" y="176.8" transform="rotate(-90 131.8 176.8)">1</text>
<text x="125.6" y="183.4" transform="rotate(-90 125.6 183.4)">URX</text>
<text x="130.7" y="183.6" transform="rotate(-90 130.7 183.6)">PGM</text>
<text x="133.2" y="183.1" transform="rotate(-90 133.2 183.1)">UTX</text>
<text x="10.3" y="186.3">D</text>
<text x="285.3" y="186.3">D</text>
<text x="35" y="200.3">1</text>
<text x="85" y="200.3">2</text>
<text x="135" y="200.3">3</text>
<text x="185" y="200.3">4</text>
<text x="235" y="200.3">5</text>
<text x="285" y="200.3">6</text>
</g>
<g font-size="1.8" fill="#008484">
<text x="77.4" y="29.2">U1</text>
<text x="191.7" y="28.1">U2</text>
<text x="34.8" y="35.6">PD7/NRST/T2CH4/OPP1/UCK</text>
<text x="71.4" y="31.8">CH32V003F4U6</text>
<text x="97.9" y="35.6">PD6/A7/URX/T2CH3/UTX</text>
<text x="185.2" y="30.6">IN12-NIXIETUBE</text>
<text x="187.3" y="31.7">1</text>
<text x="189.7" y="33">A</text>
<text x="189.7" y="35.6">K0</text>
<text x="193.7" y="35.6">K1</text>
<text x="193.8" y="33">Kd</text>
<text x="34.8" y="38.1">PA1/OSCI/A1/T1CH2/OPN0</text>
<text x="34.8" y="40.6">PA2/OSCO/A0/T1CH2N/OPP0/AETR2</text>
<text x="83.3" y="40.6">PD4/A7/UCK/T2CH1ETR/OPO/T1CH4ETR</text>
<text x="97.9" y="38.1">PD5/A5/UTX/T2CH4/URX</text>
<text x="189.7" y="38.1">K9</text>
<text x="189.7" y="40.6">K8</text>
<text x="193.7" y="38.1">K2</text>
<text x="193.7" y="40.6">K3</text>
<text x="24.1" y="43.2">GND</text>
<text x="34.8" y="43.2">VSS</text>
<text x="34.8" y="45.7">PD0/T1CH1N/OPN1/SDA/UTX</text>
<text x="88.6" y="43.2">PD3/A4/T2CH2/AETR/UCTS/T1CH4</text>
<text x="91.9" y="45.7">PD2/A3/T1CH1/T2CH3/T1CH2N</text>
<text x="189.7" y="43.2">K7</text>
<text x="189.7" y="45.7">K6</text>
<text x="193.7" y="45.7">K5</text>
<text x="193.7" y="43.2">K4</text>
<text x="23.9" y="48.3">+5V</text>
<text x="34.8" y="48.3">VDD</text>
<text x="34.8" y="50.8">PC0/T2CH3/UTX/NSS/T1CH3</text>
<text x="34.8" y="53.3">PC1/SDA/NSS/T2CH4/T2CH1ETR/T1BKIN/URX</text>
<text x="89.8" y="48.3">PD1/SWIO/AETR/T1CH3/SCL/URX</text>
<text x="90.7" y="53.3">PC6/MOSI/T1CH1CH3/UCTS/SDA</text>
<text x="92.1" y="50.8">PC7/MISO/T1CH2/T2CH2/URTS</text>
<text x="34.8" y="58.4">PC3/T1CH3/T1CHIN/UCTS</text>
<text x="34.8" y="55.9">PC2/SCL/URTS/T1BKIN/AETR/T2CH2/T1ETR</text>
<text x="78.7" y="55.9">PC5/SCK/T1ETR/T2CH1ETR/SCL/UCK/T1CH3</text>
<text x="79.8" y="59.4" transform="rotate(-90 79.8 59.4)">GND</text>
<text x="90" y="58.4">PC4/A2/T1CH4/MCO/T1CH1CH2N</text>
<text x="76.7" y="68.6">GND</text>
<text x="207" y="69.9">Q2</text>
<text x="233.7" y="69.9">Q6</text>
<text x="260.4" y="69.9">Q10</text>
<text x="109.2" y="72.4">+5V</text>
<text x="110.5" y="76.2">C3</text>
<text x="125.7" y="72.4">+5V</text>
<text x="127" y="76.2">C2</text>
<text x="207" y="72.4">HVN</text>
<text x="233.7" y="72.4">HVN</text>
<text x="260.4" y="72.4">HVN</text>
<text x="110.5" y="78.7">220nF</text>
<text x="127" y="78.7">10uF</text>
<text x="132.8" y="78.7">25V</text>
<text x="201.2" y="81.3">GND</text>
<text x="227.9" y="81.3">GND</text>
<text x="254.5" y="81.3">GND</text>
<text x="104.7" y="86.4">GND</text>
<text x="121.2" y="86.4">GND</text>
<text x="207" y="88.9">Q3</text>
<text x="233.7" y="88.9">Q7</text>
<text x="260.4" y="88.9">Q11</text>
<text x="30.5" y="92.7">Flyback-ATB3225</text>
<text x="207" y="91.4">HVN</text>
<text x="233.7" y="91.4">HVN</text>
<text x="260.4" y="91.4">HVN</text>
<text x="31.8" y="96.5">+5V</text>
<text x="33" y="100.3">T1</text>
<text x="43.2" y="96.5">+5V</text>
<text x="201.2" y="100.3">GND</text>
<text x="227.9" y="100.3">GND</text>
<text x="254.5" y="100.3">GND</text>
<text x="44" y="106.7">35ns</text>
<text x="49.7" y="106.7">1A</text>
<text x="53.1" y="106.7">400V</text>
<text x="66" y="106.7">1206</text>
<text x="72" y="106.7">1% 250mW</text>
<text x="124.4" y="104.1">R5</text>
<text x="132.9" y="106.7">125mW</text>
<text x="262.8" y="105.4">R6</text>
<text x="271.4" y="108">125mW</text>
<text x="22.9" y="110.5">60V</text>
<text x="27.5" y="110.5">3A</text>
<text x="45.7" y="111.8">D1</text>
<text x="54.6" y="113">R2</text>
<text x="67.3" y="109.2">R4</text>
<text x="119" y="109.2">Lamp_Neon</text>
<text x="207" y="109.2">Q4</text>
<text x="207" y="111.8">HVN</text>
<text x="233.7" y="109.2">Q8</text>
<text x="233.7" y="111.8">HVN</text>
<text x="248.9" y="113">Q12</text>
<text x="54.6" y="115.6">1M</text>
<text x="66" y="118.1">C1</text>
<text x="117.5" y="115.6">NE1</text>
<text x="248.9" y="115.6">HVN</text>
<text x="27.9" y="120.7">R1</text>
<text x="27.9" y="123.2">10k</text>
<text x="54.6" y="123.2">R3</text>
<text x="54.6" y="125.7">10k</text>
<text x="66" y="120.7">220nF</text>
<text x="73" y="120.7">250V</text>
<text x="119" y="122.2">Lamp_Neon</text>
<text x="201.2" y="120.7">GND</text>
<text x="227.9" y="120.7">GND</text>
<text x="254.5" y="120.7">GND</text>
<text x="31" y="130.8">GND</text>
<text x="117.5" y="127">NE2</text>
<text x="207" y="128.3">Q5</text>
<text x="207" y="130.8">HVN</text>
<text x="233.7" y="128.3">Q9</text>
<text x="233.7" y="130.8">HVN</text>
<text x="260.4" y="128.3">Q13</text>
<text x="260.4" y="130.8">HVN</text>
<text x="50.1" y="133.4">GND</text>
<text x="60.2" y="133.4">GND</text>
<text x="201.2" y="139.7">GND</text>
<text x="227.9" y="139.7">GND</text>
<text x="254.5" y="139.7">GND</text>
<text x="125.8" y="148.6">J1</text>
<text x="113" y="154.9">GND</text>
<text x="124.4" y="151.1">MSYS</text>
<text x="136.9" y="154.9">GND</text>
<text x="112.8" y="160">+5V</text>
<text x="137.2" y="160">+5V</text>
<text x="113" y="165.1">GND</text>
<text x="136.9" y="165.1">GND</text>
<text x="122.9" y="185.7" transform="rotate(-90 122.9 185.7)">GND</text>
<text x="128" y="185.7" transform="rotate(-90 128 185.7)">+5V</text>
</g>
<g font-size="1.8" fill="#0000c2">
<text x="224.8" y="33.9">TODO: Consider</text>
<text x="240.8" y="33.9">C845589</text>
<text x="250.4" y="33.9">vs</text>
<text x="253.5" y="33.9">C154890</text>
<text x="224.8" y="38">Tested</text>
<text x="232" y="38">C845589.</text>
<text x="243.3" y="38">They</text>
<text x="248.6" y="38">are</text>
<text x="252.8" y="38">fine.</text>
<text x="22.9" y="137.1">Changes</text>
<text x="32" y="137.1">in</text>
<text x="34.8" y="137.1">RevA</text>
<text x="24" y="139.1">*</text>
<text x="24" y="141.2">*</text>
<text x="24" y="143.2">*</text>
<text x="26.1" y="139.1">Probably</text>
<text x="26.1" y="141.2">Include</text>
<text x="26.1" y="143.2">Monitor</text>
<text x="34.1" y="141.2">pull-down</text>
<text x="34.2" y="143.2">ripple</text>
<text x="35.5" y="139.1">remove</text>
<text x="40.8" y="143.2">on</text>
<text x="43.4" y="139.1">HVIMON &gt;&gt;</text>
<text x="44.2" y="143.2">HVP</text>
<text x="45.2" y="141.2">on</text>
<text x="48.6" y="141.2">HVCTL</text>
<text x="50.1" y="143.2">(NOT</text>
<text x="55.7" y="143.2">AN ISSUE)</text>
<text x="55.9" y="139.1">DEFINITELY</text>
<text x="60.8" y="141.2">DEFINITELY.</text>
<text x="24" y="145.3">*</text>
<text x="24" y="147.3">*</text>
<text x="24" y="149.4">*</text>
<text x="26.1" y="145.3">Switch</text>
<text x="26.1" y="147.3">Transformer</text>
<text x="26.1" y="149.4">Aux</text>
<text x="30.5" y="149.4">resistor</text>
<text x="33.3" y="145.3">resistors</text>
<text x="38.5" y="147.3">should</text>
<text x="38.8" y="149.4">independent</text>
<text x="42.6" y="145.3">to</text>
<text x="45.6" y="145.3">15k</text>
<text x="45.9" y="147.3">have</text>
<text x="51.4" y="147.3">both</text>
<text x="51.4" y="149.4">of</text>
<text x="54.4" y="149.4">anode</text>
<text x="56.7" y="147.3">rails</text>
<text x="61.2" y="149.4">resistor.</text>
<text x="62" y="147.3">tied</text>
<text x="177.8" y="148.5">Note:</text>
<text x="183.8" y="148.5">The</text>
<text x="188.1" y="148.5">68k</text>
<text x="192.7" y="148.5">resistors</text>
<text x="202.1" y="148.5">are</text>
<text x="206.2" y="148.5">0805</text>
<text x="212.2" y="148.5">because</text>
<text x="221" y="148.5">it</text>
<text x="223.5" y="148.5">is</text>
<text x="226.2" y="148.5">infeasible</text>
<text x="236.6" y="148.5">for</text>
<text x="240.4" y="148.5">them</text>
<text x="246.2" y="148.5">to</text>
<text x="249.1" y="148.5">have</text>
<text x="254.6" y="148.5">&gt;</text>
<text x="257.3" y="148.5">70V</text>
<text x="261.9" y="148.5">across</text>
<text x="269.3" y="148.5">them.</text>
<text x="24" y="151.4">*</text>
<text x="24" y="153.4">*</text>
<text x="24" y="155.5">*</text>
<text x="26.1" y="151.4">Aux</text>
<text x="26.1" y="153.4">Shrunk</text>
<text x="26.1" y="155.5">Feedback</text>
<text x="30.5" y="151.4">Neons</text>
<text x="33.7" y="153.4">bulk</text>
<text x="36" y="155.5">resistor</text>
<text x="37.3" y="151.4">in</text>
<text x="38.8" y="153.4">capacitor</text>
<text x="40.2" y="151.4">series.</text>
<text x="44.3" y="155.5">to</text>
<text x="47.3" y="155.5">1206</text>
<text x="48.8" y="153.4">to</text>
<text x="51.8" y="153.4">1206</text>
<text x="22.9" y="157.5">Rev</text>
<text x="22.9" y="159.6">Mod</text>
<text x="24" y="161.6">*</text>
<text x="26.1" y="161.6">Shrink</text>
<text x="27.3" y="157.5">A Discussion</text>
<text x="27.7" y="159.6">HW per</text>
<text x="33.1" y="161.6">binding</text>
<text x="35.8" y="159.6">Ivan.</text>
<text x="41.2" y="161.6">post</text>
<text x="46.4" y="161.6">holes.</text>
<text x="24" y="163.7">*</text>
<text x="24" y="165.7">*</text>
<text x="24" y="167.8">*</text>
<text x="26.1" y="163.7">Mark</text>
<text x="26.1" y="165.7">Reduce</text>
<text x="26.1" y="167.8">Flip</text>
<text x="30.7" y="167.8">orientation</text>
<text x="31.6" y="163.7">off</text>
<text x="34" y="165.7">power</text>
<text x="35.3" y="163.7">which</text>
<text x="40.6" y="165.7">to</text>
<text x="41.8" y="163.7">pin</text>
<text x="42.1" y="167.8">of</text>
<text x="43.6" y="165.7">comma</text>
<text x="45.1" y="167.8">tube?</text>
<text x="45.8" y="163.7">on</text>
<text x="49.2" y="163.7">header</text>
<text x="59.5" y="163.7">PGM</text>
<text x="22.9" y="169.8">Rev</text>
<text x="24" y="171.8">*</text>
<text x="24" y="173.9">&gt;</text>
<text x="26.1" y="171.8">Switch</text>
<text x="26.7" y="173.9">C377089</text>
<text x="27.3" y="169.8">B:</text>
<text x="33.3" y="171.8">back</text>
<text x="36.3" y="173.9">to</text>
<text x="38.8" y="171.8">to</text>
<text x="39.3" y="173.9">C326671</text>
<text x="41.8" y="171.8">1210</text>
<text x="47.8" y="171.8">main</text>
<text x="53.5" y="171.8">cap.</text>
</g>
</svg>
